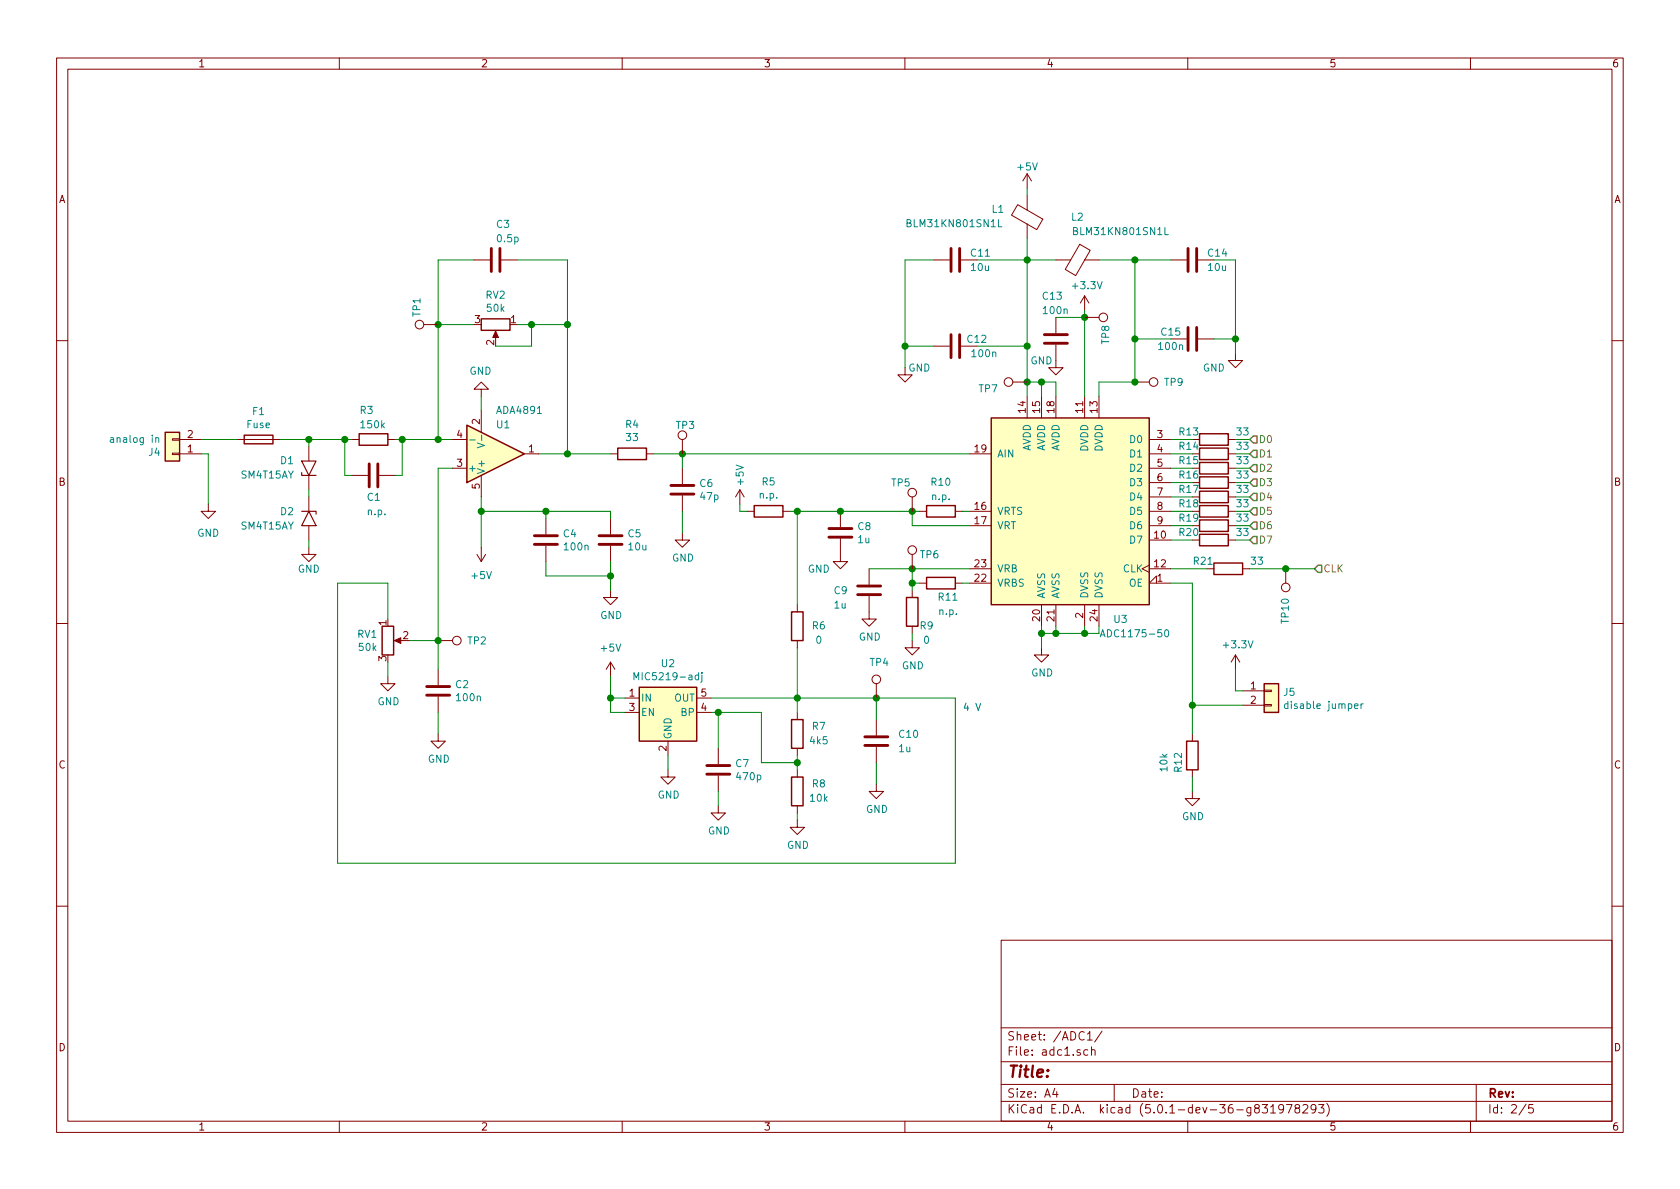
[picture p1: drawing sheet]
<svg xmlns="http://www.w3.org/2000/svg" width="297mm" height="210mm" viewBox="0 0 297 210" stroke-linecap="round" stroke-linejoin="round" font-family="sans-serif">
<g fill="none" stroke="#840000" stroke-width=".18">
<path d="M10 10.3h277v189.9h-277zM12 12.2h273v186.1h-273zM60 10.3v1.9M110 10.3v1.9M160 10.3v1.9M210 10.3v1.9M260 10.3v1.9M179.9 36.2l4.5 2.6-1.1 1.8-4.5-2.6zM181.6 30.7v2.6M181.6 34.5v2.6M181.6 39.6v2.6M181.6 30.7l-.8 1.3"/>
<path d="M181.6 30.7l.8 1.3M74.9 57.4h2.6M83.8 46h2.8M87.6 58.9v1M88.6 46h2.8M165.1 46h2.8M169.9 46h2.8M186.7 56.1v2.8M186.7 46h2.6M190.9 43.2l1.9 1.1-2.6 4.4-1.9-1.1zM191.8 52.3v2.6M191.8 46h2.5"/>
<path d="M191.8 56.1h2.5M191.8 52.3l-.8 1.3M191.8 52.3l.7 1.3M207 59.9h2.8M207 46h2.8M211.8 59.9h2.8M211.8 46h2.8M10 60.2h2M30.5 77.6h1.2v.2h-1.2zM31.7 77.7h3.9M41.9 77.7h7.6M54.6 79v2.5"/>
<path d="M62.2 77.7h1.3M68.6 77.7h1.2M80 77.7h2.5M85.1 68.8h1.3l-1.3-1.2-1.3 1.2h1.3v1.3M85.1 72.6v3.8M120.6 77.7v2.6M160 65v1.3h1.3l-1.3 1.3-1.3-1.3h1.3M165.1 61.2h2.8M169.9 61.2h2.8M179.1 67.6h2.5M181.6 70.1v3.8M184.1 70.1v3.8"/>
<path d="M186.7 61v4h1.3l-1.3 1.3-1.3-1.3h1.3M186.7 70.1v3.8M191.8 70.1v3.8M194.3 70.1v3.8M200.7 67.6h2.5M203.2 77.7h3.8M217.2 77.7h1.2M218.4 62.5v1.2h1.3l-1.3 1.3-1.2-1.3h1.2M285 60.2h2M30.5 80.1h1.2v.3h-1.2zM31.7 80.3h3.9M36.8 89.1v1.3h1.3l-1.3 1.3-1.2-1.3h1.2"/>
<path d="M54.6 96.8v1.2h1.3l-1.3 1.3-1.3-1.3h1.3M54.6 84.1v2.5M54.6 87.9v2.5M54.6 93v2.5M62.2 84.1h2.8M67.1 84.1h2.7M80 82.8h2.5M84.3 98l.8 1.3M85.1 84.1v3.8M85.1 96.8v2.5M85.9 98l-.8 1.3M92.7 80.3h2.5"/>
<path d="M96.5 91.7v2.8M96.5 96.5v2.8M107.9 80.3h1.3M107.9 91.7v2.8M107.9 96.5v2.8M114.3 80.3h1.3M120.6 94.2v1.3h1.3l-1.3 1.3-1.2-1.3h1.2M120.6 82.8v2.8M120.6 87.6v2.8M130.8 86.6l-.8 1.3M130.8 86.6v2.5M130.8 86.6l.8 1.3"/>
<path d="M132.1 90.4h1.2M138.4 90.4h1.3M148.6 95.2v4.1h1.3l-1.3 1.3-1.3-1.3h1.3M148.6 90.4v2.8M161.3 87.9v2.5M161.3 98v2.6M162.6 90.4h1.2M168.9 90.4h1.3M171.4 90.4h3.9M171.4 93h3.9M171.4 80.3h3.9M203.2 99.9l-1.3 .7 1.3 .6"/>
<path d="M203.2 95.5h3.8M203.2 90.4h3.8M203.2 93h3.8M203.2 80.3h3.8M203.2 82.8h3.8M203.2 85.3h3.8M203.2 87.9h3.8M210.8 95.5h1.3M217.2 95.5h1.2M217.2 90.4h1.2M217.2 93h1.2M217.2 80.3h1.2"/>
<path d="M217.2 82.8h1.2M217.2 85.3h1.2M217.2 87.9h1.2M10 110.3h2M68.6 119.6v1.3h1.2l-1.2 1.3-1.3-1.3h1.3M70.1 113.3h1M77.5 113.3h2.5M77.5 118.4v2.8M107.9 104.4v1.3h1.3l-1.3 1.2-1.2-1.2h1.2M107.9 117.1v2.5M107.9 117.1l-.7 1.3M107.9 117.1l.8 1.3"/>
<path d="M141 106.9v1.3M141 113.3v1.2M153.7 105.4v4.1h1.2l-1.2 1.2-1.3-1.2h1.3M153.7 100.6v2.8M161.3 113.3v1.2h1.3l-1.3 1.3-1.3-1.3h1.3M161.3 104.4v1.3M161.3 110.7v1.3M162.6 103.1h1.2M168.9 103.1h1.3M171.4 103.1h3.9M171.4 100.6h3.9M184.1 114.5v1.3h1.3l-1.3 1.3-1.2-1.3h1.2"/>
<path d="M184.1 106.9v3.8M186.7 106.9v3.8M191.8 106.9v3.8M194.3 106.9v3.8M203.2 100.6h3.8M204.5 103.1v-1.3l-1.3 1.3h3.8M213.4 100.6h1.2M218.4 115.8l-.7 1.3M218.4 115.8v2.6M218.4 115.8l.8 1.3M219.7 100.6h1.3M227.3 100.6v2.5"/>
<path d="M285 110.3h2M77.5 129.8v1.3h1.2l-1.2 1.2-1.3-1.2h1.3M77.5 123.2v2.8M110.5 123.4h2.5M110.5 126h2.5M118.1 136.1v1.3h1.3l-1.3 1.3-1.3-1.3h1.3M118.1 131.1v2.5M123.2 123.4h2.5M123.2 126h2.5M127 132.3v2.8M127 137.2v2.7M141 126v1.2"/>
<path d="M141 132.3v1.3M141 136.1v1.3M154.9 138.7v1.2h1.3l-1.3 1.3-1.2-1.3h1.2M154.9 120.9v2.5M154.9 127.2v2.8M154.9 132.1v2.8M210.8 139.9v1.3h1.3l-1.3 1.3-1.3-1.3h1.3M210.8 129.8v1.3M210.8 136.1v1.3M219.7 122.2h3.8M219.7 124.7h3.8M223.5 124.6h1.3v.2h-1.3z"/>
<path d="M223.5 122h1.3v.3h-1.3zM127 142.5v1.3h1.3l-1.3 1.2-1.3-1.2h1.3M141 145v1.3h1.2l-1.2 1.3-1.3-1.3h1.3M141 142.5v1.3M10 160.2h2M177 166.3h108v32h-108zM285 160.2h2M60 198.3v1.9M110 198.3v1.9M160 198.3v1.9M177 194.8h108M177 191.8h108"/>
<path d="M177 187.8h108M177 181.8h108M186.5 192.5l-.4 1h1M186.8 193v1M192.3 182.8l.4-.4v1.5M192.3 183.9h.8M192.3 185.7l-.4-.1-.3 .3 .1 .6 .2 .1 .4-.1M193 185.7l.2-.1 .3 .1 .1 .9M193 185.1v1.5M194.8 182.3l-1.3 2M197 191.8v3M210 198.3v1.9"/>
<path d="M223.2 195.3h.9l-.5 .6 .4 .1v.7l-.2 .1-.6-.1M224.7 195.8l.4-.5v1.5M224.7 196.8h.8M226.9 196l-.2 .3-.5-.1-.1-.2v-.4l.1-.2 .5-.1 .2 .2a1.19 1.19 0 0 1-.2 1.2l-.5 .1M227.5 195.3h.9l-.6 1.5M229.2 196l-.2-.3 .1-.3a.48 .48 0 0 1 .6 .1v.4a.52 .52 0 0 0-.7 .2 .52 .52 0 0 0 .1 .6l.4 .1 .2-.1 .1-.4-.3-.3M230.4 195.5l.2-.2h.3l.3 .2v.3l-.9 1h.9M232.7 196l-.3 .3h-.3l-.3-.3v-.4l.2-.2 .4-.1 .2 .2a1.19 1.19 0 0 1-.2 1.2l-.4 .1M233.1 195.3h1l-.5 .6 .4 .1v.7l-.2 .1-.7-.1M234.6 195.1a1.71 1.71 0 0 1 0 2.3M260 198.3v1.9M261 191.8v6.5"/>
<path d="M269.8 195.2l-1.2 2M271 195.3h-.7v.7l.2-.1 .5 .1 .1 .2-.1 .5-.2 .1-.5-.1"/>
<circle cx="74.2" cy="57.4" r=".76"/>
<circle cx="195.1" cy="56.1" r=".76"/>
<circle cx="120.6" cy="77" r=".76"/>
<circle cx="178.3" cy="67.6" r=".76"/>
<circle cx="204" cy="67.6" r=".76"/>
<circle cx="161.3" cy="87.1" r=".76"/>
<circle cx="161.3" cy="97.3" r=".76"/>
<circle cx="80.8" cy="113.3" r=".76"/>
<circle cx="227.3" cy="103.9" r=".76"/>
<circle cx="154.9" cy="120.1" r=".76"/>
</g>
<g fill="#ffffc2" stroke="#ffffc2" stroke-width=".18">
<path d="M175.3 73.9h27.9v33h-27.9z"/>
<path d="M29.2 76.4h2.5v5.1h-2.5z"/>
<path d="M82.5 75.2l10.2 5.1-10.2 5z"/>
<path d="M113 121.5h10.2v9.6h-10.2z"/>
<path d="M223.5 120.9h2.6v5.1h-2.6z"/>
</g>
<g fill="none" stroke="#840000" stroke-width=".25">
<path d="M85.1 56.4h5.1v2h-5.1zM29.2 76.4h2.5v5.1h-2.5zM43.2 77h5.1v1.5h-5.1zM63.5 76.7h5.1v2h-5.1zM82.5 75.2l10.2 5.1-10.2 5zM109.2 79.2h5.1v2.1h-5.1zM175.3 73.9h27.9v33h-27.9zM212.1 76.7h5.1v2h-5.1zM212.1 79.2h5.1v2.1h-5.1zM133.3 89.4h5.1v2h-5.1zM163.8 89.4h5.1v2h-5.1zM212.1 81.8h5.1v2h-5.1z"/>
<path d="M212.1 84.3h5.1v2.1h-5.1zM212.1 86.9h5.1v2h-5.1zM212.1 89.4h5.1v2h-5.1zM212.1 91.9h5.1v2.1h-5.1zM212.1 94.5h5.1v2h-5.1zM214.6 99.6h5.1v2h-5.1zM67.6 110.7h2v5.1h-2zM140 108.2h2v5.1h-2zM160.3 105.7h2v5h-2zM163.8 102.1h5.1v2h-5.1zM113 121.5h10.2v9.6h-10.2zM140 127.2h2v5.1h-2z"/>
<path d="M140 137.4h2v5.1h-2zM209.8 131.1h2v5h-2zM223.5 120.9h2.6v5.1h-2.6z"/>
</g>
<g fill="none" stroke="#008484" stroke-width=".18">
<path d="M176.5 38.8v1.3h.6M206 40.2v1.3h.6M27.5 77.5l.2-.1h.3l.1 .8M83 77.8h1M84.4 78.3l1.2 .5-1.2 .4M85.2 76.9v1M124.1 119.4v1.1l-.2 .1M124.1 118.9v.2M194.5 112.6l.5-1.3 .4 1.3M194.7 112.3h.6M206 111.5l.2-.2a.69 .69 0 0 1 .4 .7 .69 .69 0 0 1-.4 .6l-.2-.1-.1-.4zM112.1 120.2v-1.3l.4 1 .4-1v1.3"/>
<path d="M227.7 124.5h-.3l-.3 .2 .1 .5h.5M239.5 124.9l.6-.1v-.3h-.4l-.2 .1 .1 .6h.5M240.6 124.5v.8M241 124.5l-.4 .2"/>
</g>
<g fill="none" stroke="#840000" stroke-width=".51">
<path d="M86.9 43.9v4.1M88.4 43.9v4.1M168.1 43.9v4.1M168.1 59.2v4M169.7 43.9v4.1M169.7 59.2v4M184.7 59.2h4M210.1 43.9v4.1M210.1 57.9v4.1M211.6 43.9v4.1M211.6 57.9v4.1M184.7 60.7h4"/>
<path d="M65.3 82v4.1M66.8 82v4.1M94.5 96.3h4.1M94.5 94.7h4.1M105.9 96.3h4.1M105.9 94.7h4.1M118.6 87.4h4.1M118.6 85.8h4.1M146.6 95h4M146.6 93.5h4M151.6 105.2h4.1M151.6 103.6h4.1"/>
<path d="M75.4 122.9h4.1M75.4 121.4h4.1M125 136.9h4M125 135.4h4M152.9 131.8h4.1M152.9 130.3h4.1"/>
</g>
<g fill="none" stroke="#008400" stroke-width=".18">
<path d="M181.6 33.3v1.2M77.5 57.4h6.3M83.8 46h-6.3v31.7M91.4 46h8.9v34.3M91.4 57.4h8.9M94 57.4v3.8h-6.4M165.1 46h-5.1v19M172.7 46h14M181.6 42.2v27.9M186.7 56.1h5.1M191.8 54.9v15.2M194.3 46h12.7"/>
<path d="M200.7 46v21.6h-6.4v2.5M200.7 59.9h6.3M214.6 59.9h3.8M214.6 46h3.8v16.5M35.6 77.7h6.3M49.5 77.7h12.7M54.6 77.7v1.3M61 77.7v6.4h1.2M69.8 77.7h10.2M71.1 77.7v6.4h-1.3M85.1 70.1v2.5M160 61.2h5.1"/>
<path d="M172.7 61.2h8.9M181.6 67.6h5.1v2.5M184.1 67.6v2.5M207 77.7h3.8M35.6 80.3h1.2v8.8M54.6 86.6v1.3M54.6 95.5v1.3M80 82.8h-2.5v35.6M85.1 90.4h22.8v1.3M85.1 87.9v8.9M95.2 80.3h12.7M96.5 90.4v1.3"/>
<path d="M96.5 99.3v2.5h11.4M107.9 99.3v5.1M115.6 80.3h55.8M120.6 80.3v2.5M120.6 90.4v3.8M130.8 89.1v1.3h1.3M139.7 90.4h22.9M141 90.4v16.5M161.3 90.4v2.6h10.1M170.2 90.4h1.2M207 80.3h3.8M207 90.4h3.8"/>
<path d="M207 95.5h3.8M207 93h3.8M207 87.9h3.8M207 85.3h3.8M207 82.8h3.8M218.4 95.5h2.6M68.6 109.5v-6.4h-8.9v49.5h109.2v-29.2h-43.2M68.6 117.1v2.5M72.4 113.3h5.1M107.9 119.6v6.4h2.6M141 114.5v11.5M153.7 100.6h17.7"/>
<path d="M161.3 103.1h1.3M161.3 100.6v3.8M161.3 112v1.3M170.2 103.1h1.2M184.1 110.7v3.8M186.7 110.7v1.3M191.8 110.7v1.3M194.3 110.7v1.3h-10.2M207 103.1h3.8v26.7M207 100.6h6.4M218.4 118.4v3.8h1.3M221 100.6h11.4"/>
<path d="M77.5 126v3.8M107.9 123.4h2.6M118.1 133.6v2.5M125.7 126h8.9v8.9h6.4M127 126v6.3M127 139.9v2.6M141 133.6v2.5M154.9 123.4v3.8M154.9 134.9v3.8M210.8 124.7h8.9M210.8 137.4v2.5M141 143.8v1.2"/>
</g>
<g fill="#008400" stroke="#008400" stroke-width=".25">
<circle cx="120.7" cy="80.3" r=".51"/>
<circle cx="184.2" cy="67.6" r=".51"/>
<circle cx="184.2" cy="112" r=".51"/>
<circle cx="191.8" cy="112" r=".51"/>
<circle cx="186.7" cy="112" r=".51"/>
<circle cx="108" cy="101.8" r=".51"/>
<circle cx="181.6" cy="67.6" r=".51"/>
<circle cx="181.6" cy="61.2" r=".51"/>
<circle cx="160" cy="61.2" r=".51"/>
<circle cx="181.6" cy="46" r=".51"/>
<circle cx="200.7" cy="46" r=".51"/>
<circle cx="218.4" cy="59.9" r=".51"/>
<circle cx="54.6" cy="77.7" r=".51"/>
<circle cx="77.5" cy="57.4" r=".51"/>
<circle cx="100.3" cy="57.4" r=".51"/>
<circle cx="100.3" cy="80.3" r=".51"/>
<circle cx="191.8" cy="56.1" r=".51"/>
<circle cx="200.7" cy="59.9" r=".51"/>
<circle cx="77.5" cy="77.7" r=".51"/>
<circle cx="94" cy="57.4" r=".51"/>
<circle cx="148.6" cy="90.4" r=".51"/>
<circle cx="161.3" cy="90.4" r=".51"/>
<circle cx="161.3" cy="103.1" r=".51"/>
<circle cx="161.3" cy="100.6" r=".51"/>
<circle cx="77.5" cy="113.3" r=".51"/>
<circle cx="200.7" cy="67.6" r=".51"/>
<circle cx="108" cy="123.4" r=".51"/>
<circle cx="127" cy="126" r=".51"/>
<circle cx="141" cy="134.9" r=".51"/>
<circle cx="141" cy="90.4" r=".51"/>
<circle cx="141" cy="123.4" r=".51"/>
<circle cx="154.9" cy="123.4" r=".51"/>
<circle cx="61" cy="77.7" r=".51"/>
<circle cx="71.1" cy="77.7" r=".51"/>
<circle cx="210.8" cy="124.7" r=".51"/>
<circle cx="227.3" cy="100.6" r=".51"/>
<circle cx="85.1" cy="90.4" r=".51"/>
<circle cx="96.5" cy="90.4" r=".51"/>
</g>
<g fill="#840000" stroke="#840000" stroke-width=".18">
<path d="M69.7 113.3l1.2-.5v1z"/>
<path d="M87.6 58.5l.5 1.2h-1z"/>
</g>
<path d="M53.3 83.6v.5h2.6M53.3 81.5h2.6l-1.3 2.6zM53.3 90.4h2.6v.5M54.6 90.4l1.3 2.6h-2.6z" fill="none" stroke="#840000" stroke-width=".2"/>
<path d="M221.6 77.1h.6v1.3h-.6l-.6-.7zM221.6 79.6h.6v1.3h-.6l-.6-.6zM221.6 82.2h.6v1.2h-.6l-.6-.6zM221.6 84.7h.6v1.3h-.6l-.6-.7zM221.6 87.2h.6v1.3h-.6l-.6-.6zM221.6 89.8h.6v1.3h-.6l-.6-.7zM221.6 92.3h.6v1.3h-.6l-.6-.6zM221.6 94.9h.6v1.2h-.6l-.6-.6zM233 99.9h.7v1.3h-.7l-.6-.6z" fill="none" stroke="#848400" stroke-width=".25"/>
<text font-size="2.8" fill="#840000" x="178" y="190.5">Title:</text>
<g font-size="2.1" fill="#840000">
<text x="178" y="184">Sheet: /ADC1/</text>
<text x="178" y="186.7">File: adc1.sch</text>
<text x="178" y="196.9">KiCad E.D.A. kicad (5.0.1-dev-36-g831978293)</text>
<text x="178" y="194.1">Size: A4</text>
<text x="200" y="194.1">Date:</text>
<text x="263" y="194.1">Rev:</text>
<text x="263" y="196.9">Id: 2/5</text>
</g>
<g font-size="1.8" fill="#840000">
<text x="35" y="11.9">1</text>
<text x="85" y="11.9">2</text>
<text x="135" y="11.9">3</text>
<text x="185" y="11.9">4</text>
<text x="235" y="11.9">5</text>
<text x="285" y="11.9">6</text>
<text x="10.4" y="35.9">A</text>
<text x="285.4" y="35.9">A</text>
<text x="84" y="57.1">3</text>
<text x="90.3" y="57.1">1</text>
<text x="87.4" y="61.1" transform="rotate(-90 87.4 61.1)">2</text>
<text x="33.2" y="77.5">2</text>
<text x="80.8" y="77.5">4</text>
<text x="84.8" y="75" transform="rotate(-90 84.8 75)">2</text>
<text x="181.4" y="73" transform="rotate(-90 181.4 73)">14</text>
<text x="183.9" y="73" transform="rotate(-90 183.9 73)">15</text>
<text x="186.4" y="73" transform="rotate(-90 186.4 73)">18</text>
<text x="191.5" y="73" transform="rotate(-90 191.5 73)">11</text>
<text x="194.1" y="73" transform="rotate(-90 194.1 73)">13</text>
<text x="204.6" y="77.5">3</text>
<text x="33.2" y="80">1</text>
<text x="80.8" y="82.5">3</text>
<text x="93.5" y="80">1</text>
<text x="172.4" y="80">19</text>
<text x="204.6" y="80">4</text>
<text x="204.6" y="82.5">5</text>
<text x="10.4" y="85.9">B</text>
<text x="84.8" y="86.5" transform="rotate(-90 84.8 86.5)">5</text>
<text x="204.6" y="85.1">6</text>
<text x="204.6" y="87.6">7</text>
<text x="285.4" y="85.9">B</text>
<text x="172.4" y="90.2">16</text>
<text x="172.4" y="92.7">17</text>
<text x="204.1" y="95.2">10</text>
<text x="204.6" y="90.2">8</text>
<text x="204.6" y="92.7">9</text>
<text x="172.4" y="100.3">23</text>
<text x="204.1" y="100.3">12</text>
<text x="172.4" y="102.9">22</text>
<text x="204.6" y="102.9">1</text>
<text x="68.3" y="110.6" transform="rotate(-90 68.3 110.6)">1</text>
<text x="71.3" y="113">2</text>
<text x="183.9" y="109.8" transform="rotate(-90 183.9 109.8)">20</text>
<text x="186.4" y="109.8" transform="rotate(-90 186.4 109.8)">21</text>
<text x="191.5" y="109.3" transform="rotate(-90 191.5 109.3)">2</text>
<text x="194.1" y="109.8" transform="rotate(-90 194.1 109.8)">24</text>
<text x="68.3" y="116.9" transform="rotate(-90 68.3 116.9)">3</text>
<text x="111.3" y="123.2">1</text>
<text x="111.3" y="125.7">3</text>
<text x="124" y="125.7">4</text>
<text x="124" y="123.2">5</text>
<text x="221.1" y="121.9">1</text>
<text x="221.1" y="124.5">2</text>
<text x="10.4" y="135.9">C</text>
<text x="117.9" y="132.8" transform="rotate(-90 117.9 132.8)">2</text>
<text x="285.4" y="135.9">C</text>
<text x="10.4" y="185.9">D</text>
<text x="285.4" y="185.9">D</text>
<text x="35" y="199.9">1</text>
<text x="85" y="199.9">2</text>
<text x="135" y="199.9">3</text>
<text x="185" y="199.9">4</text>
<text x="235" y="199.9">5</text>
<text x="285" y="199.9">6</text>
</g>
<g font-size="1.8" fill="#008484">
<text x="180" y="30.1">+5V</text>
<text x="87.8" y="40.3">C3</text>
<text x="160.8" y="40.2">BLM31KN801SN1L</text>
<text x="175.4" y="37.6">L1</text>
<text x="189.5" y="39">L2</text>
<text x="190.2" y="41.6">BLM31KN801SN1L</text>
<text x="88" y="42.8">0.5p</text>
<text x="171.7" y="45.4">C11</text>
<text x="171.8" y="47.9">10u</text>
<text x="213.6" y="45.4">C14</text>
<text x="213.7" y="47.9">10u</text>
<text x="85.9" y="52.8">RV2</text>
<text x="184.4" y="53">C13</text>
<text x="189.8" y="51.1">+3.3V</text>
<text x="74.3" y="56" transform="rotate(-90 74.3 56)">TP1</text>
<text x="86.2" y="55.1">50k</text>
<text x="184.6" y="55.5">100n</text>
<text x="205.4" y="59.4">C15</text>
<text x="160.6" y="65.7">GND</text>
<text x="171.1" y="60.6">C12</text>
<text x="172" y="63.2">100n</text>
<text x="182.2" y="64.4">GND</text>
<text x="196.1" y="60.8" transform="rotate(-90 196.1 60.8)">TP8</text>
<text x="205" y="61.9">100n</text>
<text x="212.7" y="65.7">GND</text>
<text x="83" y="66.3">GND</text>
<text x="173.1" y="69.4">TP7</text>
<text x="205.9" y="68.2">TP9</text>
<text x="43.7" y="75.7">Fuse</text>
<text x="44.7" y="73.4">F1</text>
<text x="63.7" y="73.2">R3</text>
<text x="63.9" y="75.7">150k</text>
<text x="87.9" y="75.7">U1</text>
<text x="88" y="73.2">ADA4891</text>
<text x="110.6" y="75.7">R4</text>
<text x="110.8" y="78">33</text>
<text x="119.6" y="75.9">TP3</text>
<text x="208.6" y="77">R13</text>
<text x="218.7" y="77">33</text>
<text x="19.9" y="78.3">analog in</text>
<text x="26.3" y="80.6">J4</text>
<text x="49.6" y="82.1">D1</text>
<text x="82.7" y="83.4">+</text>
<text x="85.7" y="83.9" transform="rotate(-90 85.7 83.9)">V+</text>
<text x="176.3" y="80.9">AIN</text>
<text x="182.2" y="79.9" transform="rotate(-90 182.2 79.9)">AVDD</text>
<text x="184.8" y="79.9" transform="rotate(-90 184.8 79.9)">AVDD</text>
<text x="187.3" y="79.9" transform="rotate(-90 187.3 79.9)">AVDD</text>
<text x="192.4" y="79.9" transform="rotate(-90 192.4 79.9)">DVDD</text>
<text x="194.9" y="79.9" transform="rotate(-90 194.9 79.9)">DVDD</text>
<text x="199.9" y="78.4">D0</text>
<text x="199.9" y="80.9">D1</text>
<text x="199.9" y="83.4">D2</text>
<text x="208.6" y="79.5">R14</text>
<text x="208.6" y="82.1">R15</text>
<text x="42.7" y="84.6">SM4T15AY</text>
<text x="65" y="88.6">C1</text>
<text x="123.8" y="86.1">C6</text>
<text x="123.9" y="88.4">47p</text>
<text x="131.5" y="85.7" transform="rotate(-90 131.5 85.7)">+5V</text>
<text x="134.3" y="88.2">n.p.</text>
<text x="134.8" y="85.8">R5</text>
<text x="157.7" y="86">TP5</text>
<text x="164.7" y="85.9">R10</text>
<text x="164.8" y="88.4">n.p.</text>
<text x="199.9" y="86">D3</text>
<text x="199.9" y="88.5">D4</text>
<text x="208.6" y="84.6">R16</text>
<text x="208.6" y="87.2">R17</text>
<text x="208.6" y="89.7">R18</text>
<text x="34.9" y="94.9">GND</text>
<text x="42.7" y="93.6">SM4T15AY</text>
<text x="49.6" y="91.1">D2</text>
<text x="65" y="91.1">n.p.</text>
<text x="99.6" y="95">C4</text>
<text x="111.1" y="95">C5</text>
<text x="151.7" y="93.7">C8</text>
<text x="176.3" y="91.1">VRTS</text>
<text x="176.3" y="93.6">VRT</text>
<text x="199.9" y="91.1">D5</text>
<text x="199.9" y="93.6">D6</text>
<text x="208.6" y="92.2">R19</text>
<text x="208.6" y="94.8">R20</text>
<text x="52.7" y="101.3">GND</text>
<text x="99.9" y="97.3">100n</text>
<text x="111.2" y="97.3">10u</text>
<text x="118.8" y="99.3">GND</text>
<text x="142.8" y="101.3">GND</text>
<text x="151.7" y="96.1">1u</text>
<text x="162.7" y="98.7">TP6</text>
<text x="176.3" y="101.2">VRB</text>
<text x="198.6" y="101.2">CLK</text>
<text x="199.9" y="96.1">D7</text>
<text x="211.1" y="99.9">R21</text>
<text x="221.3" y="99.9">33</text>
<text x="83.5" y="102.4">+5V</text>
<text x="147.5" y="105.1">C9</text>
<text x="147.5" y="107.6">1u</text>
<text x="166" y="106.2">R11</text>
<text x="176.3" y="103.8">VRBS</text>
<text x="184.8" y="105.9" transform="rotate(-90 184.8 105.9)">AVSS</text>
<text x="187.3" y="105.9" transform="rotate(-90 187.3 105.9)">AVSS</text>
<text x="192.4" y="105.9" transform="rotate(-90 192.4 105.9)">DVSS</text>
<text x="194.9" y="105.9" transform="rotate(-90 194.9 105.9)">DVSS</text>
<text x="199.6" y="103.8">OE</text>
<text x="63.2" y="112.8">RV1</text>
<text x="82.7" y="114">TP2</text>
<text x="106.1" y="109.5">GND</text>
<text x="143.7" y="111.3">R6</text>
<text x="144.3" y="113.8">0</text>
<text x="151.8" y="113.3">GND</text>
<text x="162.7" y="111.3">R9</text>
<text x="163.3" y="113.8">0</text>
<text x="166.1" y="108.8">n.p.</text>
<text x="195.5" y="112.7">ADC1175-50</text>
<text x="197" y="110.2">U3</text>
<text x="227.9" y="110.2" transform="rotate(-90 227.9 110.2)">TP10</text>
<text x="63.5" y="115.1">50k</text>
<text x="106.3" y="115.2">+5V</text>
<text x="117" y="118">U2</text>
<text x="153.8" y="117.8">TP4</text>
<text x="159.5" y="118.4">GND</text>
<text x="182.3" y="119.6">GND</text>
<text x="216.5" y="114.6">+3.3V</text>
<text x="66.8" y="124.7">GND</text>
<text x="80.6" y="121.7">C2</text>
<text x="80.8" y="124">100n</text>
<text x="113" y="120.3">MIC5219-adj</text>
<text x="113.3" y="124.1">IN</text>
<text x="119.2" y="124.1">OUT</text>
<text x="227" y="123.1">J5</text>
<text x="227.8" y="125.4">disable jumper</text>
<text x="113.3" y="126.6">EN</text>
<text x="118.7" y="130.8" transform="rotate(-90 118.7 130.8)">GND</text>
<text x="120.5" y="126.6">BP</text>
<text x="143.3" y="131.6">4k5</text>
<text x="143.7" y="129.1">R7</text>
<text x="159" y="130.5">C10</text>
<text x="75.6" y="134.9">GND</text>
<text x="130.1" y="135.7">C7</text>
<text x="130.4" y="138">470p</text>
<text x="159" y="133">1u</text>
<text x="206.4" y="136.3" transform="rotate(-90 206.4 136.3)">10k</text>
<text x="209" y="136.5" transform="rotate(-90 209 136.5)">R12</text>
<text x="116.3" y="141.2">GND</text>
<text x="143.3" y="141.8">10k</text>
<text x="143.7" y="139.2">R8</text>
<text x="153.1" y="143.8">GND</text>
<text x="125.2" y="147.6">GND</text>
<text x="209" y="145">GND</text>
<text x="139.1" y="150.1">GND</text>
</g>
<g font-size="1.8" fill="#008400">
<text x="218.7" y="79.5">33</text>
<text x="218.7" y="82.1">33</text>
<text x="218.7" y="84.6">33</text>
<text x="218.7" y="87.2">33</text>
<text x="218.7" y="89.7">33</text>
<text x="218.7" y="92.2">33</text>
<text x="218.7" y="94.8">33</text>
</g>
<g font-size="1.8" fill="#848400">
<text x="222.5" y="78.4">D0</text>
<text x="222.5" y="80.9">D1</text>
<text x="222.5" y="83.4">D2</text>
<text x="222.5" y="86">D3</text>
<text x="222.5" y="88.5">D4</text>
<text x="222.5" y="91.1">D5</text>
<text x="222.5" y="93.6">D6</text>
<text x="222.5" y="96.1">D7</text>
<text x="233.9" y="101.2">CLK</text>
</g>
<text font-size="1.8" fill="#0000c2" x="170.2" y="125.7">4 V</text>
</svg>
